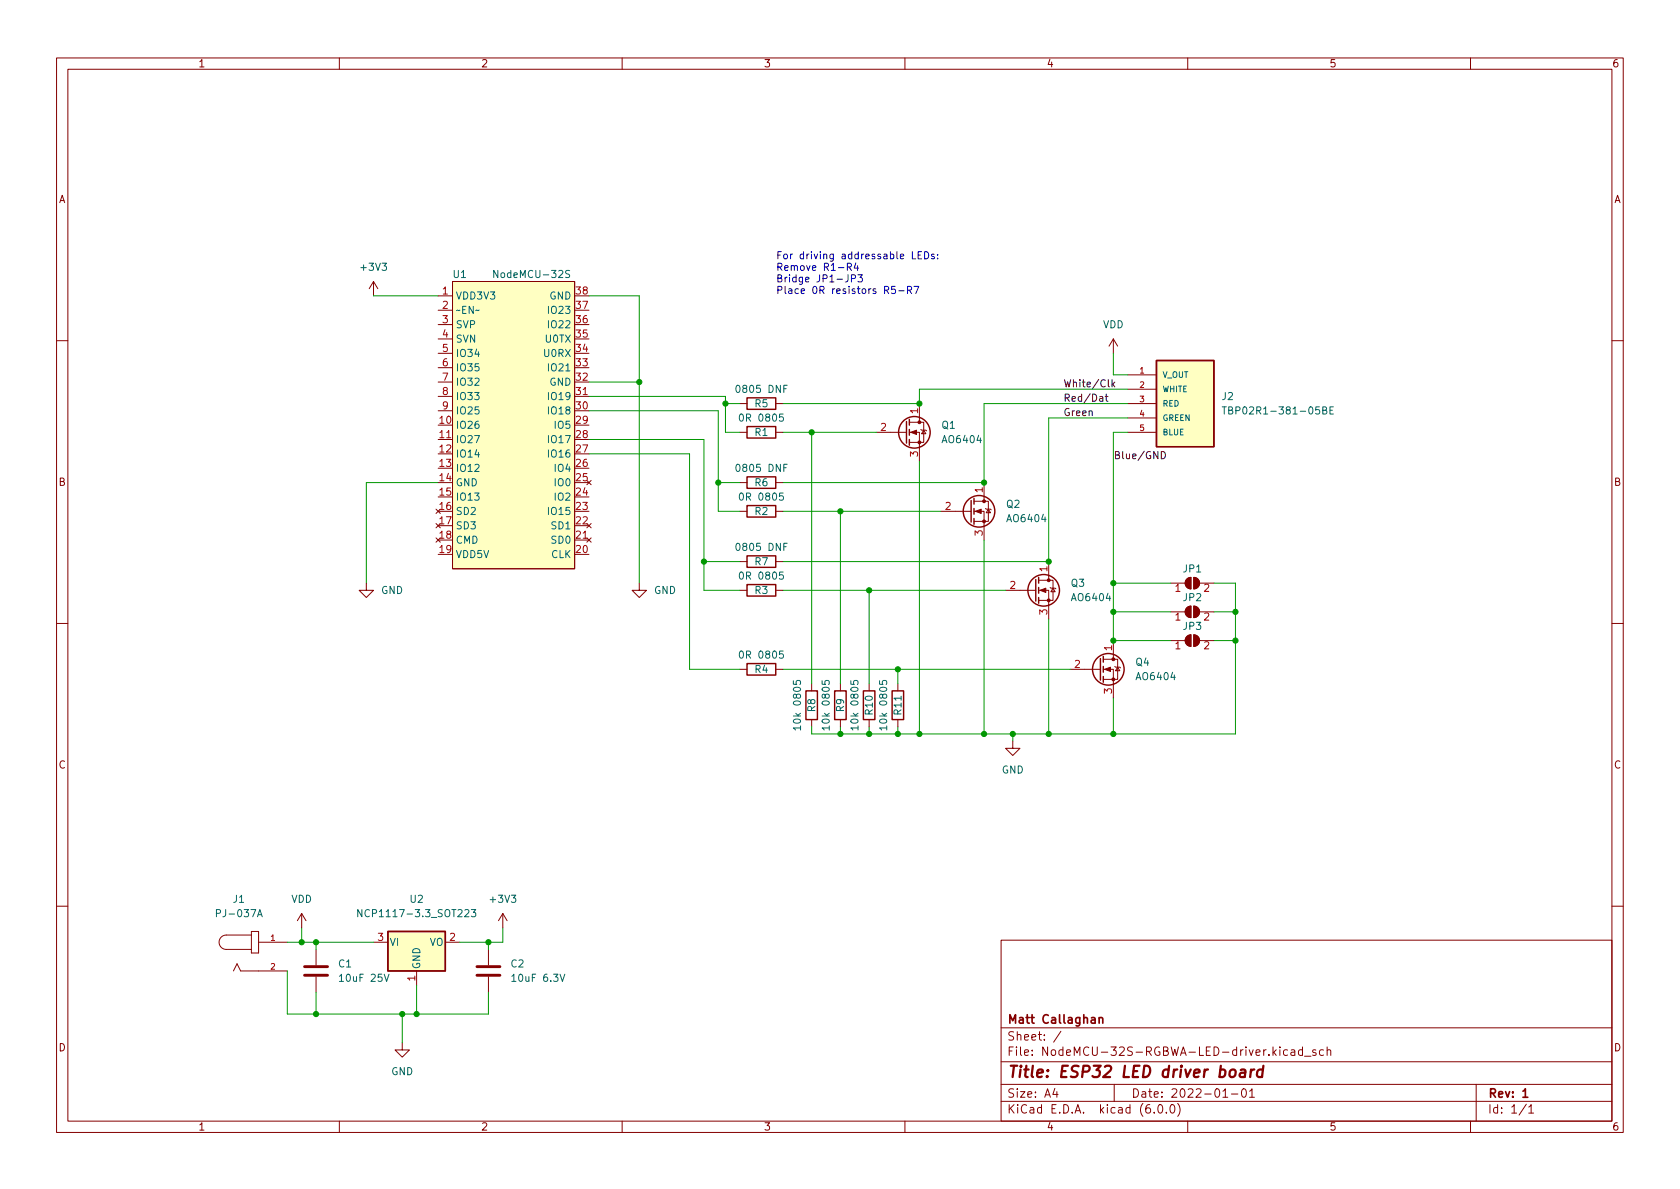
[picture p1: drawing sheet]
<svg xmlns="http://www.w3.org/2000/svg" width="297mm" height="210mm" viewBox="0 0 297 210" stroke-linecap="round" stroke-linejoin="round" font-family="sans-serif">
<g fill="none" stroke="#840000" stroke-width=".18">
<path d="M10 10.2h277v190.1h-277zM12 12.2h273v186.1h-273zM60 10.2v2M110 10.2v2M160 10.2v2M210 10.2v2M260 10.2v2M66 49.8l-.7 1.2M66 49.8v2.5M66 49.8l.8 1.2M77.5 52.3h2.5M77.5 54.9h2.5"/>
<path d="M77.5 57.4h2.5M77.5 59.9h2.5M80 49.8h21.6v50.8h-21.6zM196.8 59.9l-.7 1.3M196.8 59.9v2.6M196.8 59.9l.8 1.3M10 60.2h2M77.5 67.6h2.5M77.5 77.7h2.5M77.5 70.1h2.5M77.5 62.5h2.5M77.5 65h2.5"/>
<path d="M77.5 72.6h2.5M101.6 70.1h2.5M130.8 76.4h1.3M130.8 71.4h1.3M137.2 76.4h1.2M137.2 71.4h1.2M154.9 76.4h5.4M160.8 76.4h1.8v5.1M160.8 74.7h2.5v3.5h-2.5M162.6 71.4v3.3M162.8 75.9l.1 .2h.8l.1 .1M163.3 76.1l.4 .6h-.8z"/>
<path d="M199.4 76.4h5.1M199.4 66.3h5.1M199.4 68.8h5.1M199.4 71.4h5.1M199.4 73.9h5.1M285 60.2h2M77.1 90l.8 .8M77.1 92.6l.8 .7M77.1 95.1l.8 .8M77.9 90l-.8 .8M77.9 92.6l-.8 .7M77.9 95.1l-.8 .8"/>
<path d="M101.6 95.5h2.5M103.8 95.1l.7 .8M103.8 92.6l.7 .7M103.8 85l.7 .7M104.5 95.1l-.7 .8M104.5 92.6l-.7 .7M104.5 85l-.7 .7M130.8 90.4h1.3M130.8 99.3h1.3M130.8 85.3h1.3M137.2 90.4h1.2M137.2 99.3h1.2"/>
<path d="M137.2 85.3h1.2M166.4 90.4h5.3M172.2 90.4h1.8v5.1M172.2 88.6h2.6v3.6h-2.6M174 85.3v3.3M174.2 89.9l.2 .1h.7l.2 .2M174.8 90l.3 .7h-.7zM185.4 99.3v3.3M10 110.2h2M64.8 103.1v1.3h-1.3l1.3 1.3 1.2-1.3h-1.2M113 103.1v1.3h-1.2l1.2 1.3 1.3-1.3h-1.3M130.8 118.4h1.3"/>
<path d="M130.8 104.4h1.3M137.2 118.4h1.2M137.2 104.4h1.2M177.8 104.4h5.3M183.6 104.4h1.8v5.1M183.6 102.6h2.6v3.6h-2.6M185.7 103.9l.1 .1h.8l.1 .1M186.2 104l.4 .6h-.8zM189.2 118.4h5.4M195.1 118.4h1.7v5M195.1 116.6h2.5v3.5h-2.5M196.8 113.3v3.3"/>
<path d="M197.1 117.9l.1 .1h.8l.1 .1M197.6 118l.4 .6h-.8zM207 103.1h2.5M207 108.2h2.5M207 113.3h2.5M209.8 102.4l.8-.3v2a1.02 1.02 0 0 1-1-.6 1.02 1.02 0 0 1 .2-1.1zM209.8 107.5l.8-.3v2a1.02 1.02 0 0 1-1-.6 1.02 1.02 0 0 1 .2-1.1zM209.8 112.6l.8-.3v2a1.02 1.02 0 0 1-1-.6 1.02 1.02 0 0 1 .2-1.1zM211.1 102.1a1.02 1.02 0 0 1 1 1 1.02 1.02 0 0 1-1 1zM211.1 107.2a1.02 1.02 0 0 1 1 1 1.02 1.02 0 0 1-1 1zM211.1 112.3a1.02 1.02 0 0 1 1 1 1.02 1.02 0 0 1-1 1zM212.1 103.1h2.5"/>
<path d="M212.1 108.2h2.5M212.1 113.3h2.5M285 110.2h2M143.5 120.9v1.3M143.5 127.2v1.3M148.6 120.9v1.3M148.6 127.2v1.3M153.7 120.9v1.3M153.7 127.2v1.3M158.7 120.9v1.3M158.7 127.2v1.3M179.1 131.1v1.2h1.2l-1.2 1.3-1.3-1.3h1.3"/>
<path d="M10 160.2h2M41.3 171.7l.6-1.3 .6 1.3h8.3M44.4 165.3h-4.4a1.27 1.27 0 0 0-1.3 1.3 1.27 1.27 0 0 0 1.3 1.3h4.4M44.4 164.7h1.3v3.8h-1.3zM45.7 166.6h5.1M53.3 161.5l-.7 1.3M53.3 161.5v2.6M53.3 161.5l.8 1.3M55.9 167.9v2.8M55.9 172.7v2.8M66 166.6h2.6M73.7 171.7v2.5"/>
<path d="M78.7 166.6h2.6M86.4 167.9v2.8M86.4 172.7v2.8M88.9 161.5l-.8 1.3M88.9 161.5v2.6M88.9 161.5l.8 1.3M177 166.3h108v32h-108zM285 160.2h2M60 198.3v2M71.1 184.4v1.3h1.3l-1.3 1.2-1.3-1.2h1.3M110 198.3v2M160 198.3v2"/>
<path d="M177 194.8h108M177 191.8h108M177 187.8h108M177 181.8h108M186.5 192.5l-.4 1h1M186.9 193v1M187.6 182.4l-1.3 1.9M197 191.8v3M204.1 196.7v.1M204.9 195.4l.2-.1a.81 .81 0 0 1 .6 .7 .81 .81 0 0 1-.3 .8h-.2a.81 .81 0 0 1-.6-.6 .81 .81 0 0 1 .3-.8zM206.2 196.7v.1M207.1 195.4l.1-.1a.81 .81 0 0 1 .6 .7 .81 .81 0 0 1-.3 .8h-.1a.81 .81 0 0 1-.6-.6 .81 .81 0 0 1 .3-.8z"/>
<path d="M208.2 195.1a1.72 1.72 0 0 1 0 2.3M210 198.3v2M216.2 193l.4-.5v1.5M216.2 194h.9M217.7 193.5h1.2M219.7 192.6l.2-.1a.81 .81 0 0 1 .5 .7 .81 .81 0 0 1-.3 .8h-.1a.81 .81 0 0 1-.6-.6 .81 .81 0 0 1 .3-.8zM220.9 193l.5-.5v1.5M220.9 194h.9M227.6 185.7l-.4-.1-.3 .3v.4l.2 .3h.5M228.3 185.7h.6v.9M228.9 186l-.5 .1a.29 .29 0 0 0-.2 .2 .29 .29 0 0 0 .2 .3h.5M230.3 185.7l-.4-.1-.3 .3v.4l.1 .3h.6"/>
<path d="M230.3 185.1v1.5M230.6 186.8h1.2M232.6 185.7l-.3-.1-.2 .2v.3l.5 .1v.4h-.5M234 185.7l-.4-.1-.3 .3v.4l.1 .3h.6M234.6 185.8l.3-.2 .3 .1 .1 .9M234.6 185.1v1.5M260 198.3v2M261 191.8v6.5M269.9 195.3l-1.3 1.9M270.3 195.8l.4-.5v1.5M270.3 196.8h.9"/>
</g>
<path d="M194.3 179.9v1M193 180h.6v.9M193.6 180.3l-.5 .1a.29 .29 0 0 0-.2 .2 .29 .29 0 0 0 .2 .3h.5M194.3 180.1l.3-.2 .3 .1 .1 .9M269.3 193l.4-.5v1.5M269.3 194h.8" fill="none" stroke="#840000" stroke-width=".3"/>
<path d="M219.4 189.2l.2-.1 .5 .1v1.3M220.2 189.6l-.7 .1a.4 .4 0 0 0-.3 .3 .4 .4 0 0 0 .2 .5l.7-.1M221.2 189.1l-.2 1.4M221.8 189.1l-.4 .1-.2 .3M223.3 189.2a.66 .66 0 0 0-1 .3l-.1 .6 .2 .3 .2 .1 .5-.1M223.4 188.5l-.3 2" fill="none" stroke="#840000" stroke-width=".4"/>
<g fill="#ffffc2" stroke="#ffffc2" stroke-width=".18">
<path d="M68.6 164.7h10.1v7h-10.1z"/>
<path d="M80 49.8h21.6v50.8h-21.6z"/>
<path d="M204.5 63.7h10.1v15.3h-10.1z"/>
</g>
<g fill="none" stroke="#840000" stroke-width=".25">
<path d="M132.1 75.4h5.1v2.1h-5.1zM132.1 70.4h5.1v2h-5.1zM160.3 74.5v3.9M160.8 74.2v1M160.8 75.9v1.1M160.8 77.7v1M204.5 63.7h10.1v15.3h-10.1zM132.1 89.4h5.1v2h-5.1zM132.1 98.3h5.1v2h-5.1zM132.1 84.3h5.1v2.1h-5.1zM171.7 88.5v3.8M172.2 88.1v1"/>
<path d="M172.2 89.9v1M172.2 91.7v1M132.1 117.3h5.1v2.1h-5.1zM132.1 103.4h5.1v2h-5.1zM183.1 102.5v3.8M183.6 102.1v1M183.6 103.9v1M183.6 105.7v1M194.6 116.5v3.8M195.1 116.1v1M195.1 117.9v1M195.1 119.6v1"/>
<path d="M142.5 122.2h2v5h-2zM147.6 122.2h2v5h-2zM152.7 122.2h2v5h-2zM157.7 122.2h2.1v5h-2.1zM68.6 164.7h10.1v7h-10.1z"/>
<circle cx="161.7" cy="76.4" r="2.79"/>
<circle cx="173.1" cy="90.4" r="2.79"/>
<circle cx="184.5" cy="104.4" r="2.79"/>
<circle cx="196" cy="118.4" r="2.79"/>
</g>
<g fill="none" stroke="#006464" stroke-width=".18">
<path d="M88 47.8v1.3l-.7-1.3v1.3M100.7 47.9l-.5-.1-.1 .1v.4l.5 .2 .1 .3-.2 .3-.5-.1M130.8 73.3l.2-.1a.68 .68 0 0 1 .5 .6 .68 .68 0 0 1-.5 .7l-.2-.1-.1-.4zM138.5 73.2h-.6l-.1 .6 .2-.1 .4 .1 .1 .1v.5l-.2 .1-.5-.1M216.1 71.9h.7M216.5 71.9v1.3M233.9 72.5h.5l.1-.2v-.2l-.6-.2v1.3h.5l.1-.1 .1-.3-.3-.3M235.2 72.5h.4M235.8 71.9h-.6v1.3h.6M130.8 87.3l.2-.1a.68 .68 0 0 1 .5 .6 .68 .68 0 0 1-.5 .7l-.2-.2-.1-.3zM138.5 87.2h-.6l-.1 .6 .2-.1h.4l.1 .2v.4l-.2 .2-.5-.2M130.8 115.2l.2-.1a.68 .68 0 0 1 .5 .7 .68 .68 0 0 1-.5 .6l-.2-.1-.1-.4z"/>
<path d="M130.8 101.3l.2-.1a.68 .68 0 0 1 .5 .6 .68 .68 0 0 1-.5 .6l-.2-.1-.1-.4zM138.5 115.1h-.6l-.1 .6 .2-.1 .4 .1 .1 .1v.5l-.2 .1-.5-.1M138.5 101.2h-.6l-.1 .6 .2-.2 .4 .1 .1 .2v.4l-.2 .1-.5-.1M140.3 120.4v.6h.6l-.1-.1v-.5l.2-.1 .4 .1 .1 .2-.1 .4M141.5 128.7h-1.2l.3 .4M141.5 128.4v.7M145.4 120.4v.6h.6l-.2-.1 .1-.5 .2-.1 .4 .1 .1 .2-.1 .4M146.6 128.7h-1.2l.3 .4M146.6 128.4v.7M150.4 120.4v.6h.6l-.1-.1 .1-.5 .2-.1 .4 .1 .1 .2-.1 .4M151.7 128.7h-1.3l.4 .4M151.7 128.4v.7"/>
<path d="M155.5 120.4v.6h.6l-.1-.1 .1-.5 .1-.1 .5 .1 .1 .2-.1 .4M156.8 128.7h-1.3l.4 .4M156.8 128.4v.7M38.3 161.5l.6-.1 .1-.1-.1-.3-.6-.2v1.3M45.5 162.1l.4-1.3 .5 1.3M45.6 161.7h.6M60 172.6l.4-.3v1.2M60 173.5h.7M64 160.8v1.3l-.7-1.3v1.3M67.9 172.3l.5 1.2 .4-1.2M83.3 160.8h.8l-.4 .5 .4 .1v.6l-.2 .1-.6-.1M90.5 172.6l.4-.3v1.2"/>
<path d="M90.5 173.5h.7M99 172.3l.4 1.2 .5-1.2"/>
</g>
<path d="M53.8 172.5h4.1M53.8 170.9h4.1M84.3 172.5h4.1M84.3 170.9h4.1" fill="none" stroke="#840000" stroke-width=".51"/>
<g fill="#840000" stroke="#840000" stroke-width=".18">
<path d="M161 76.4l1.1-.3v.7z"/>
<path d="M209.8 102.4l.8-.3v2a1.02 1.02 0 0 1-1-.6 1.02 1.02 0 0 1 .2-1.1z"/>
<path d="M211.1 102.1a1.02 1.02 0 0 1 1 1 1.02 1.02 0 0 1-1 1z"/>
<path d="M209.8 107.5l.8-.3v2a1.02 1.02 0 0 1-1-.6 1.02 1.02 0 0 1 .2-1.1z"/>
<path d="M211.1 107.2a1.02 1.02 0 0 1 1 1 1.02 1.02 0 0 1-1 1z"/>
<path d="M209.8 112.6l.8-.3v2a1.02 1.02 0 0 1-1-.6 1.02 1.02 0 0 1 .2-1.1z"/>
<path d="M211.1 112.3a1.02 1.02 0 0 1 1 1 1.02 1.02 0 0 1-1 1z"/>
<path d="M172.5 90.4l1-.4v.8z"/>
<path d="M183.9 104.4l1-.4v.8z"/>
<path d="M195.3 118.4l1-.4v.7z"/>
<circle cx="162.6" cy="78.2" r=".25"/>
<circle cx="162.6" cy="74.7" r=".25"/>
<circle cx="174" cy="92.2" r=".25"/>
<circle cx="174" cy="88.6" r=".25"/>
<circle cx="185.4" cy="106.2" r=".25"/>
<circle cx="185.4" cy="102.6" r=".25"/>
<circle cx="196.8" cy="120.1" r=".25"/>
<circle cx="196.8" cy="116.6" r=".25"/>
</g>
<path d="M195.4 70.1h.5M195.6 69.7v1.1l.3 .2M196.6 67.1v1.3M196.7 67.9l.4 .5M197.1 67.6l-.5 .5M205.3 79.8a.64 .64 0 0 1 .8 .7 .64 .64 0 0 1-.8 .6z" fill="none" stroke="#0f0f0f" stroke-width=".18"/>
<g fill="none" stroke="#0000c2" stroke-width=".18">
<path d="M149.8 47.2h.6l.1-.2v-.3l-.7-.2v1.3M150.1 47.2l.4 .6M150.5 49.3l.6-.1 .2-.2-.1-.3-.7-.1v1.3M151.3 46.5l-.3 .9h.8M151.6 47v.8M151.7 48.6h.8l-.4 .5 .3 .1v.5l-.2 .2-.5-.2M158.3 50.6h-.6l-.1 .6 .2-.1 .4 .1 .1 .2v.4l-.2 .1-.5-.1M158.9 51.4h1M160.5 51.3l.6-.1 .1-.1-.1-.3-.6-.2v1.3M160.8 51.3l.4 .6M161.3 44.5v1.3h.6M161.6 50.6h.9l-.6 1.3"/>
<path d="M162.3 45.1h.5M162.9 44.5h-.6v1.3h.6M163.5 44.5a.64 .64 0 0 1 .7 .6 .64 .64 0 0 1-.7 .7zM165.2 45l-.3-.1-.2 .2 .1 .2 .4 .1v.3h-.5M165.8 45.7v.1M165.8 45v.1"/>
</g>
<g fill="none" stroke="#009600" stroke-width=".18">
<path d="M66 52.3h11.5M104.1 52.3h8.9v50.8M104.1 77.7h20.4v26.7h6.3M104.1 72.6h22.9v17.8h3.8M104.1 70.1h24.2v6.3h2.5M104.1 67.6h8.9M128.3 71.4h2.5M138.4 76.4h16.5M143.5 76.4v44.5M196.8 62.5v3.8h2.6M199.4 73.9h-14v25.4h-47M199.4 71.4h-25.4v13.9h-35.6"/>
<path d="M199.4 76.4h-2.6v36.9h10.2M199.4 68.8h-36.8v2.6h-24.2M77.5 85.3h-12.7v17.8M104.1 80.3h17.8v38.1h8.9M124.5 99.3h6.3M127 85.3h3.8M138.4 90.4h28M148.6 90.4v30.5M162.6 81.5v48.3M174 95.5v34.3M138.4 104.4h39.4M138.4 118.4h50.8"/>
<path d="M153.7 104.4v16.5M158.7 118.4v2.5M185.4 109.5v20.3M196.8 108.2h10.2M196.8 103.1h10.2M214.6 103.1h3.8v26.7h-74.9v-1.3M214.6 113.3h3.8M214.6 108.2h3.8M148.6 128.5v1.3M153.7 128.5v1.3M158.7 128.5v1.3M179.1 129.8v1.3"/>
<path d="M196.8 123.4v6.4M50.8 171.7v7.6h35.6v-3.8M50.8 166.6h15.2M53.3 164.1v2.5M55.9 166.6v1.3M55.9 175.5v3.8M71.1 179.3v5.1M73.7 174.2v5.1M86.4 166.6v1.3M88.9 164.1v2.5h-7.6"/>
</g>
<g fill="#009600" stroke="#009600" stroke-width=".18">
<circle cx="71.1" cy="179.3" r=".46"/>
<circle cx="73.7" cy="179.3" r=".46"/>
<circle cx="53.3" cy="166.6" r=".46"/>
<circle cx="86.4" cy="166.6" r=".46"/>
<circle cx="55.9" cy="166.6" r=".46"/>
<circle cx="55.9" cy="179.3" r=".46"/>
<circle cx="148.6" cy="90.4" r=".46"/>
<circle cx="143.5" cy="76.4" r=".46"/>
<circle cx="162.6" cy="71.4" r=".46"/>
<circle cx="153.7" cy="129.8" r=".46"/>
<circle cx="158.7" cy="129.8" r=".46"/>
<circle cx="148.6" cy="129.8" r=".46"/>
<circle cx="162.6" cy="129.8" r=".46"/>
<circle cx="185.4" cy="99.3" r=".46"/>
<circle cx="158.7" cy="118.4" r=".46"/>
<circle cx="153.7" cy="104.4" r=".46"/>
<circle cx="179.1" cy="129.8" r=".46"/>
<circle cx="174" cy="129.8" r=".46"/>
<circle cx="218.4" cy="108.2" r=".46"/>
<circle cx="218.4" cy="113.3" r=".46"/>
<circle cx="174" cy="85.3" r=".46"/>
<circle cx="196.8" cy="129.8" r=".46"/>
<circle cx="185.4" cy="129.8" r=".46"/>
<circle cx="196.8" cy="113.3" r=".46"/>
<circle cx="196.8" cy="103.1" r=".46"/>
<circle cx="196.8" cy="108.2" r=".46"/>
<circle cx="113" cy="67.6" r=".46"/>
<circle cx="127" cy="85.3" r=".46"/>
<circle cx="124.5" cy="99.3" r=".46"/>
<circle cx="128.3" cy="71.4" r=".46"/>
</g>
<text font-size="2.8" fill="#840000" x="178" y="190.6">Title: ESP32 LED driver board</text>
<g font-size="2.1" fill="#840000">
<text x="178" y="184">Sheet: /</text>
<text x="178" y="181">Matt Callaghan</text>
<text x="178" y="186.7">File: NodeMCU-32S-RGBWA-LED-driver.kicad_sch</text>
<text x="178" y="196.9">KiCad E.D.A. kicad (6.0.0)</text>
<text x="178" y="194.1">Size: A4</text>
<text x="200" y="194.1">Date: 2022-01-01</text>
<text x="263" y="194.1">Rev: 1</text>
<text x="263" y="196.9">Id: 1/1</text>
</g>
<g font-size="1.8" fill="#840000">
<text x="35" y="11.9">1</text>
<text x="85" y="11.9">2</text>
<text x="135" y="11.9">3</text>
<text x="185" y="11.9">4</text>
<text x="235" y="11.9">5</text>
<text x="285" y="11.9">6</text>
<text x="10.3" y="35.9">A</text>
<text x="285.3" y="35.9">A</text>
<text x="10.3" y="85.9">B</text>
<text x="285.3" y="85.9">B</text>
<text x="10.3" y="135.9">C</text>
<text x="285.3" y="135.9">C</text>
<text x="10.3" y="185.9">D</text>
<text x="285.3" y="185.9">D</text>
<text x="35" y="199.9">1</text>
<text x="85" y="199.9">2</text>
<text x="135" y="199.9">3</text>
<text x="185" y="199.9">4</text>
<text x="235" y="199.9">5</text>
<text x="285" y="199.9">6</text>
</g>
<g font-size="1.8" fill="#006464">
<text x="64" y="47.9">+3V3</text>
<text x="80.1" y="49.1">U1</text>
<text x="80.5" y="53">VDD3V3</text>
<text x="87.9" y="49.1">NodeMCU-32S</text>
<text x="97.2" y="53">GND</text>
<text x="80.5" y="55.5">~EN~</text>
<text x="80.5" y="58">SVP</text>
<text x="97.3" y="58">IO22</text>
<text x="97.3" y="55.5">IO23</text>
<text x="195" y="58">VDD</text>
<text x="80.5" y="60.6">SVN</text>
<text x="80.5" y="63.1">IO34</text>
<text x="80.5" y="65.7">IO35</text>
<text x="96.4" y="63.1">U0RX</text>
<text x="96.6" y="60.6">U0TX</text>
<text x="97.3" y="65.7">IO21</text>
<text x="80.5" y="68.2">IO32</text>
<text x="80.5" y="70.7">IO33</text>
<text x="97.2" y="68.2">GND</text>
<text x="97.3" y="70.7">IO19</text>
<text x="130.6" y="69.5">0805 DNF</text>
<text x="216.1" y="70.7">J2</text>
<text x="80.5" y="75.8">IO26</text>
<text x="80.5" y="73.3">IO25</text>
<text x="97.3" y="73.3">IO18</text>
<text x="98.2" y="75.8">IO5</text>
<text x="131.3" y="74.5">0R 0805</text>
<text x="133.5" y="77.1">R1</text>
<text x="133.5" y="72">R5</text>
<text x="166.5" y="75.8">Q1</text>
<text x="217.8" y="73.3">TBP02R1-381-05BE</text>
<text x="80.5" y="78.4">IO27</text>
<text x="80.5" y="80.9">IO14</text>
<text x="80.5" y="83.4">IO12</text>
<text x="97.3" y="80.9">IO16</text>
<text x="97.3" y="78.4">IO17</text>
<text x="98.2" y="83.4">IO4</text>
<text x="130.6" y="83.4">0805 DNF</text>
<text x="166.8" y="78.4">AO6404</text>
<text x="80.5" y="86">GND</text>
<text x="80.5" y="88.5">IO13</text>
<text x="98.2" y="88.5">IO2</text>
<text x="98.2" y="86">IO0</text>
<text x="131.3" y="88.5">0R 0805</text>
<text x="133.5" y="86">R6</text>
<text x="178" y="89.8">Q2</text>
<text x="80.5" y="91.1">SD2</text>
<text x="80.5" y="93.6">SD3</text>
<text x="97.3" y="91.1">IO15</text>
<text x="97.7" y="93.6">SD1</text>
<text x="133.5" y="91.1">R2</text>
<text x="178.2" y="92.3">AO6404</text>
<text x="80.5" y="96.1">CMD</text>
<text x="80.5" y="98.7">VDD5V</text>
<text x="97.5" y="98.7">CLK</text>
<text x="97.7" y="96.1">SD0</text>
<text x="130.6" y="97.4">0805 DNF</text>
<text x="133.5" y="99.9">R7</text>
<text x="209.2" y="101.2">JP1</text>
<text x="67.4" y="105">GND</text>
<text x="115.6" y="105">GND</text>
<text x="131.3" y="102.5">0R 0805</text>
<text x="133.5" y="105">R3</text>
<text x="189.4" y="103.8">Q3</text>
<text x="189.6" y="106.3">AO6404</text>
<text x="209.2" y="106.3">JP2</text>
<text x="209.2" y="111.4">JP3</text>
<text x="131.3" y="116.5">0R 0805</text>
<text x="133.5" y="119">R4</text>
<text x="200.8" y="117.7">Q4</text>
<text x="144.1" y="125.8" transform="rotate(-90 144.1 125.8)">R8</text>
<text x="149.2" y="125.8" transform="rotate(-90 149.2 125.8)">R9</text>
<text x="201.1" y="120.3">AO6404</text>
<text x="141.6" y="128.4" transform="rotate(-90 141.6 128.4)">10k 0805</text>
<text x="146.7" y="128.4" transform="rotate(-90 146.7 128.4)">10k 0805</text>
<text x="151.8" y="128.4" transform="rotate(-90 151.8 128.4)">10k 0805</text>
<text x="154.3" y="126.3" transform="rotate(-90 154.3 126.3)">R10</text>
<text x="156.8" y="128.4" transform="rotate(-90 156.8 128.4)">10k 0805</text>
<text x="159.4" y="126.3" transform="rotate(-90 159.4 126.3)">R11</text>
<text x="177.1" y="136.8">GND</text>
<text x="41.2" y="159.6">J1</text>
<text x="51.5" y="159.6">VDD</text>
<text x="72.5" y="159.6">U2</text>
<text x="86.8" y="159.6">+3V3</text>
<text x="38.7" y="162.2">PJ-037A</text>
<text x="64.5" y="162.2">NCP1117-3.3_SOT223</text>
<text x="68.8" y="167.3">VI</text>
<text x="75.9" y="167.3">VO</text>
<text x="59.9" y="171.1">C1</text>
<text x="60.5" y="173.6">10uF 25V</text>
<text x="74.3" y="171.4" transform="rotate(-90 74.3 171.4)">GND</text>
<text x="90.4" y="171.1">C2</text>
<text x="91" y="173.6">10uF 6.3V</text>
<text x="69.2" y="190.1">GND</text>
</g>
<g font-size="1.8" fill="#0000c2">
<text x="137.2" y="45.8">For driving addressable LEDs:</text>
<text x="137.2" y="47.9">Remove R1-R4</text>
<text x="137.2" y="49.9">Bridge JP1-JP3</text>
<text x="137.2" y="52">Place 0R resistors R5-R7</text>
</g>
<g font-size="1.8" fill="#a90000">
<text x="78.2" y="52.1">1</text>
<text x="101.9" y="52.1">38</text>
<text x="78.2" y="54.6">2</text>
<text x="78.2" y="57.1">3</text>
<text x="78.2" y="59.7">4</text>
<text x="101.9" y="59.7">35</text>
<text x="101.9" y="57.1">36</text>
<text x="101.9" y="54.6">37</text>
<text x="78.2" y="62.2">5</text>
<text x="78.2" y="64.8">6</text>
<text x="101.9" y="64.8">33</text>
<text x="101.9" y="62.2">34</text>
<text x="78.2" y="67.3">7</text>
<text x="78.2" y="69.8">8</text>
<text x="101.9" y="69.8">31</text>
<text x="101.9" y="67.3">32</text>
<text x="77.8" y="74.9">10</text>
<text x="77.8" y="77.5">11</text>
<text x="78.2" y="72.4">9</text>
<text x="101.9" y="77.5">28</text>
<text x="101.9" y="74.9">29</text>
<text x="101.9" y="72.4">30</text>
<text x="155.7" y="76.2">2</text>
<text x="162.3" y="73.1" transform="rotate(-90 162.3 73.1)">1</text>
<text x="77.8" y="80">12</text>
<text x="77.8" y="82.5">13</text>
<text x="101.9" y="82.5">26</text>
<text x="101.9" y="80">27</text>
<text x="162.3" y="80.8" transform="rotate(-90 162.3 80.8)">3</text>
<text x="77.8" y="85.1">14</text>
<text x="77.8" y="87.6">15</text>
<text x="101.9" y="87.6">24</text>
<text x="101.9" y="85.1">25</text>
<text x="173.7" y="87.1" transform="rotate(-90 173.7 87.1)">1</text>
<text x="77.8" y="90.2">16</text>
<text x="77.8" y="92.7">17</text>
<text x="77.8" y="95.2">18</text>
<text x="101.9" y="95.2">21</text>
<text x="101.9" y="92.7">22</text>
<text x="101.9" y="90.2">23</text>
<text x="167.1" y="90.2">2</text>
<text x="173.7" y="94.7" transform="rotate(-90 173.7 94.7)">3</text>
<text x="77.8" y="97.8">19</text>
<text x="101.9" y="97.8">20</text>
<text x="185.2" y="101.1" transform="rotate(-90 185.2 101.1)">1</text>
<text x="178.6" y="104.1">2</text>
<text x="207.8" y="104.6">1</text>
<text x="212.9" y="104.6">2</text>
<text x="185.2" y="108.7" transform="rotate(-90 185.2 108.7)">3</text>
<text x="207.8" y="109.7">1</text>
<text x="212.9" y="109.7">2</text>
<text x="190" y="118.1">2</text>
<text x="196.6" y="115" transform="rotate(-90 196.6 115)">1</text>
<text x="207.8" y="114.8">1</text>
<text x="212.9" y="114.8">2</text>
<text x="196.6" y="122.7" transform="rotate(-90 196.6 122.7)">3</text>
<text x="66.8" y="166.4">3</text>
<text x="79.5" y="166.4">2</text>
<text x="73.4" y="173.5" transform="rotate(-90 73.4 173.5)">1</text>
</g>
<g font-size="1.8" fill="#0f0f0f">
<text x="188" y="68.5">White/Clk</text>
<text x="188" y="71">Red/Dat</text>
<text x="188" y="73.6">Green</text>
<text x="196.8" y="81.2">Blue/GND</text>
</g>
<g font-size="1.4" fill="#a90000">
<text x="201.5" y="66">1</text>
<text x="201.5" y="68.6">2</text>
<text x="201.5" y="71.1">3</text>
<text x="201.5" y="73.7">4</text>
<text x="201.5" y="76.2">5</text>
<text x="47.9" y="166.4">1</text>
<text x="47.9" y="171.4">2</text>
</g>
<g font-size="1.4" fill="#006464">
<text x="205.5" y="66.8">V_OUT</text>
<text x="205.5" y="69.3">WHITE</text>
<text x="205.5" y="71.9">RED</text>
<text x="205.5" y="74.4">GREEN</text>
<text x="205.5" y="77">BLUE</text>
</g>
</svg>
